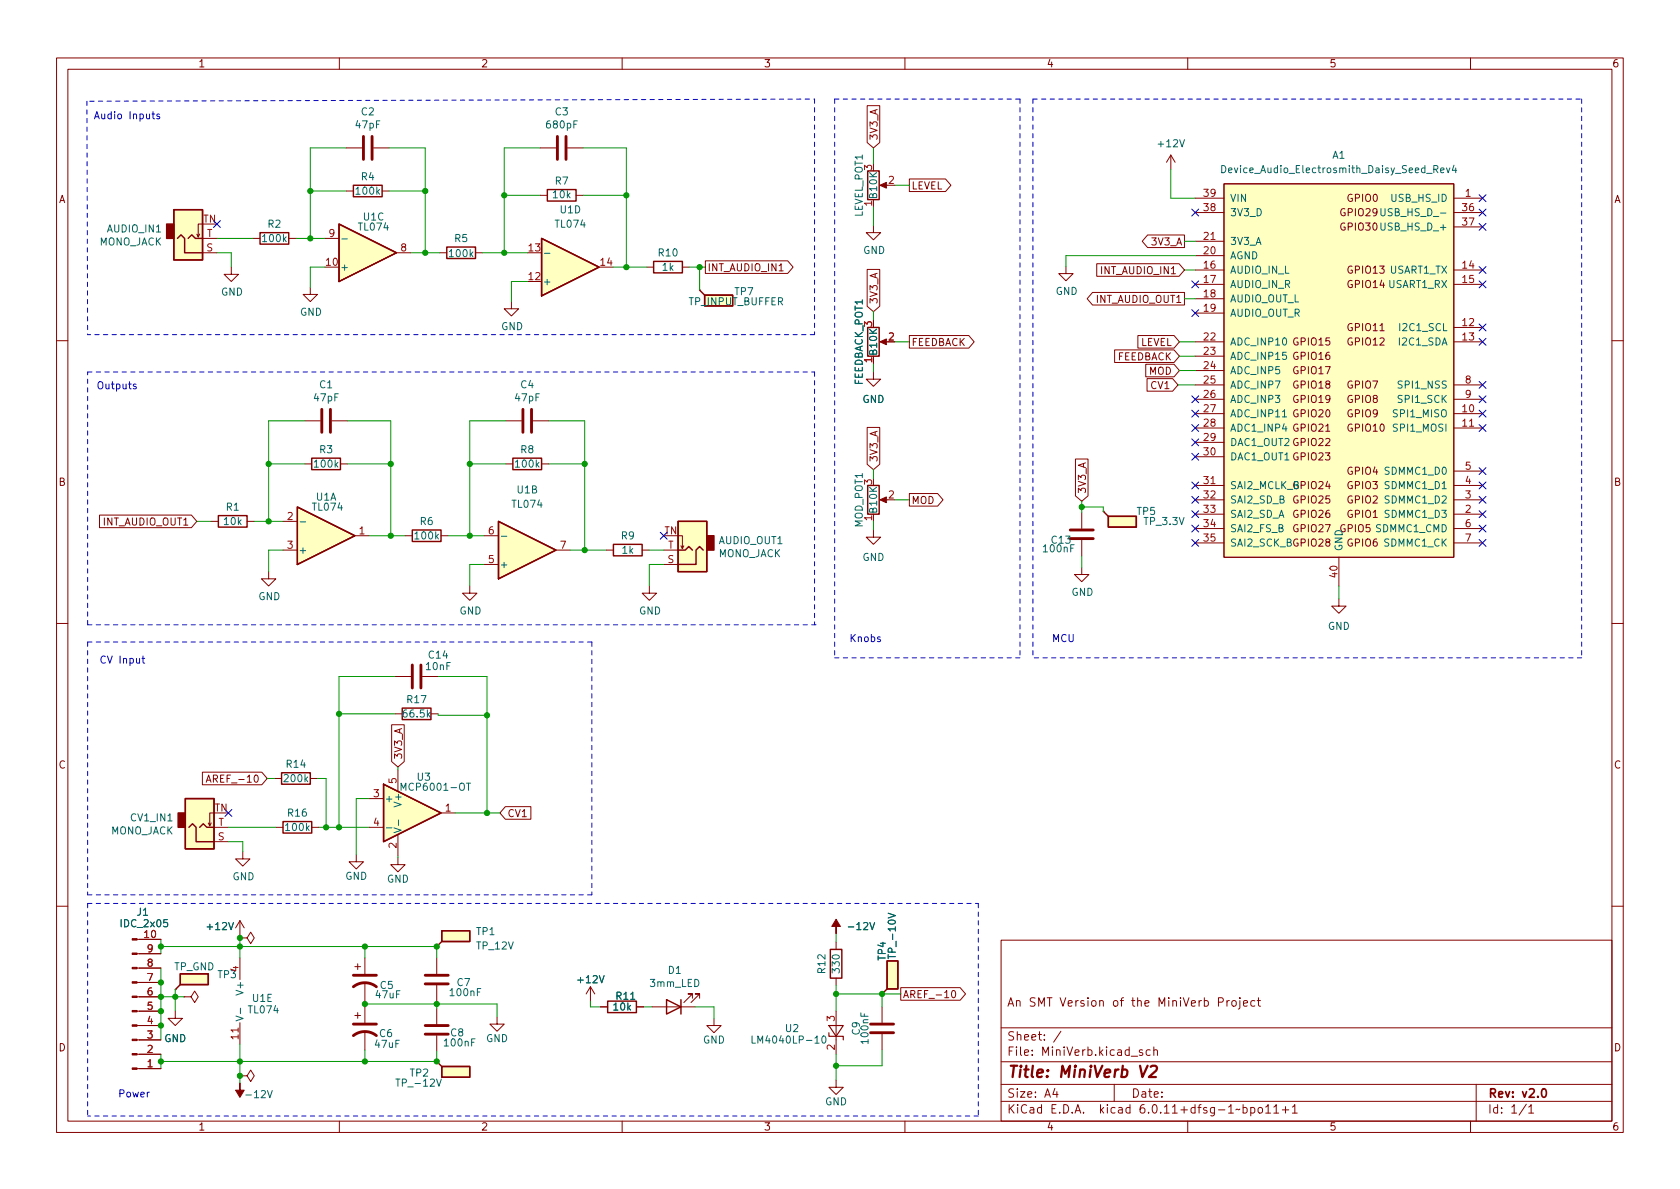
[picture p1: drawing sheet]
<svg xmlns="http://www.w3.org/2000/svg" width="297mm" height="210mm" viewBox="0 0 297 210" stroke-linecap="round" stroke-linejoin="round" font-family="sans-serif">
<g fill="none" stroke="#840000" stroke-width=".18">
<path d="M10 10.2h277v190.1h-277zM12 12.2h273v186.1h-273zM60 10.2v2M110 10.2v2M153.3 18.7h2.2v6.5l-1.1 1-1.1-1zM160 10.2v2M210 10.2v2M260 10.2v2M35.8 39.6h-.7v2.3l-.3-.5M61.2 26.2h2.8M61.2 33.8h1.3M66 26.2h2.8"/>
<path d="M67.6 33.8h1.2M95.5 26.2h2.8M95.5 34.5h1.3M100.3 26.2h2.8M101.9 34.5h1.2M154.4 39.9v1.2h1.3l-1.3 1.3-1.2-1.3h1.2M154.4 35.3v1.3M156 32.8h1M160.8 31.6h6.4l.9 1.2-.9 1.1h-6.4zM207 27.4l-.8 1.3M207 27.4v2.6M207 27.4l.8 1.3"/>
<path d="M211.3 35h5.1M211.3 37.6h5.1M216.4 32.5h40.6v66h-40.6zM257 35h5.1M257 37.6h5.1M35.3 41.4l-.2 .5M35.8 44.7h2.6M35.8 42.2h2.6M40.9 47.2v1.3h1.3l-1.3 1.3-1.3-1.3h1.3M44.7 42.2h1.3M51.1 42.2h1.2M54.9 50.8v1.3h1.2l-1.2 1.2-1.3-1.2h1.3"/>
<path d="M57.4 42.2h2.5M57.4 47.2h2.5M70.1 44.7h2.5M77.7 44.7h1.3M84.1 44.7h1.2M90.4 53.3v1.3h1.3l-1.3 1.3-1.2-1.3h1.2M93.2 44.7h2.6M93.2 49.8h2.6M105.9 47.2h2.6M114.3 47.2h1.3M120.6 47.2h1.3M123.7 51.3h.1"/>
<path d="M124.7 46.1h14.6l.9 1.1-.9 1.1h-14.6zM137.7 47.9h.8M153.3 47.6h2.2v6.6l-1.1 .9-1.1-.9zM160.8 59.3h10.5l.9 1.1-.9 1.2h-10.5zM188.5 47.1v1.3h1.2l-1.2 1.3-1.3-1.3h1.3M193.2 51.7h16.2v2.2h-16.2l-1-1.1zM193.9 46.6h14.6l.9 1.1-.9 1.2h-14.6zM201.2 59.3h6.4l.9 1.1-.9 1.2h-6.4zM202.9 41.6h6.5v2.2h-6.5l-.9-1.1zM207.1 48.4h.7M211.3 47.7h5.1M211.3 50.3h5.1"/>
<path d="M211.3 52.8h5.1M211.3 55.4h5.1M211.3 45.2h5.1M211.3 42.7h5.1M244 58.5h.7M257 57.9h5.1M257 47.7h5.1M257 50.3h5.1M257 40.1h5.1M10 60.2h2M53.8 74.4h2.8M58.7 74.4h2.8"/>
<path d="M89.4 74.4h2.8M94.2 74.4h2.8M153.3 75.6h2.2v6.5l-1.1 1-1.1-1zM154.4 65.8v1.3h1.3l-1.3 1.2-1.2-1.2h1.2M154.4 63v1.3M156 60.4h1M197.1 61.9h10.5l.9 1.1-.9 1.1h-10.5zM202.6 64.4h5l.9 1.1-.9 1.1h-5zM202.8 67h4.5l1 1.1-1 1.1h-4.5zM211.3 60.4h5.1M211.3 73.1h5.1M211.3 75.7h5.1"/>
<path d="M211.3 63h5.1M211.3 65.5h5.1M211.3 68.1h5.1M211.3 70.6h5.1M211.3 78.2h5.1M234.4 76.3h.7M257 60.4h5.1M257 73.1h5.1M257 75.7h5.1M257 68.1h5.1M257 70.6h5.1M285 60.2h2"/>
<path d="M17.6 91.1h16.2l1 1.1-1 1.1h-16.2zM37.3 92.2h1.3M43.7 92.2h1.3M50 92.2h2.6M50 97.3h2.6M53.8 82h1.3M60.2 82h1.3M62.7 94.7h2.6M71.6 94.7h1.3M78 94.7h1.2M85.6 94.7h2.5M85.6 99.8h2.5"/>
<path d="M89.4 82h1.3M95.8 82h1.2M98.3 97.3h2.5M107.2 97.3h1.3M113.5 97.3h1.3M117.3 97.3h2.6M117.3 99.8h2.6M119.9 94.7h.7v2.3l.3-.5M120.4 96.5l.2 .5M154.4 93.7v1.3h1.3l-1.3 1.3-1.2-1.3h1.2M154.4 90.9v1.3M156 88.4h1"/>
<path d="M160.8 87.3h5l.9 1.1-.9 1.1h-5zM190.2 81.2h2.2v6.5l-1.1 .9-1.1-.9zM191.3 90.7v2.8M191.3 95.5v2.8M195.1 90.4h.1M211.3 88.4h5.1M211.3 90.9h5.1M211.3 80.8h5.1M211.3 85.8h5.1M211.3 93.5h5.1M211.3 96h5.1M236.7 98.5v5.1"/>
<path d="M257 88.4h5.1M257 90.9h5.1M257 85.8h5.1M257 93.5h5.1M257 96h5.1M257 83.3h5.1M10 110.2h2M47.5 101.1v1.3h1.3l-1.3 1.2-1.3-1.2h1.3M69.8 119.6h2.8M74.7 119.6h2.8M83.1 103.6v1.3h1.2l-1.2 1.3-1.3-1.3h1.3M114.8 103.6v1.3h1.3l-1.3 1.3-1.3-1.3h1.3"/>
<path d="M191.3 100.3v1.3h1.2l-1.2 1.3-1.3-1.3h1.3M236.7 105.9v1.3h1.3l-1.3 1.3-1.2-1.3h1.2M285 110.2h2M35.8 136.6h10.5l.9 1.1-.9 1.1h-10.5zM45.1 137.2l.1-.1a.68 .68 0 0 1 .5 .6 .68 .68 0 0 1-.5 .6l-.1-.1-.2-.4zM48.5 137.7h1.3M54.9 137.7h1.2M69.2 128.2h2.3v6.5l-1.1 .9-1.2-.9zM69.8 126.2h1.3M70.4 136.1v3.8M76.2 126.2h1.3M37.3 145.5l-.2 .5"/>
<path d="M37.8 143.8h-.7v2.2l-.3-.5M37.8 146.3h2.6M37.8 148.8h2.6M42.9 150.6v1.3h1.3l-1.3 1.3-1.2-1.3h1.2M48.8 146.3h1.2M55.1 146.3h1.3M63 151.1v1.3h1.3l-1.3 1.3-1.3-1.3h1.3M65.3 141.2h2.5M65.3 146.3h2.5M70.4 151.6v1.3h1.2l-1.2 1.3-1.3-1.3h1.3M70.4 147.6v3.8M78 143.8h2.5"/>
<path d="M89.3 142.6h4.6v2.3h-4.6l-.9-1.1zM10 160.2h2M24.2 166.1h4.2M24.2 168.7h4.2M24.2 171.2h4.2M24.2 173.7h4.2M24.2 176.3h4.2M24.2 178.8h4.2M31 175h.1M31 178.8v1.3h1.3l-1.3 1.3-1.3-1.3h1.3M32.5 176.3h1.3l.6-1 .7 1-.7 1-.6-1M32.5 176.3h.1"/>
<path d="M42.4 165.9h1.3l.6-1.1 .7 1.1-.7 1-.6-1M42.4 165.9h.1M42.4 162.8l-.7 1.3M42.4 162.8v2.5M42.4 169.4v3.8M42.4 162.8l.8 1.3M62.7 179.6h1.1M62.7 170.9h1.1M63.2 170.4v1M63.2 179.1v1M64.5 169.4v2.8M64.5 173.7v3.3"/>
<path d="M64.5 178v2.8M77.2 167.4h.1M77.2 169.4v2.8M77.2 174.2v2.8M77.2 178.3v2.8M87.9 179.8v1.3h1.3l-1.3 1.3-1.3-1.3h1.3M104.4 174.5l-.8 1.3M104.4 174.5v2.5M104.4 174.5l.8 1.3M106.2 178h1.2M112.5 178h1.3M115.3 178h7.6"/>
<path d="M122.4 176.5v-.7h-.7h.7l-1.5 1.5M123.7 176.5v-.7h-.8h.8l-1.5 1.5M147.8 178.8v7.6M147.8 166.6v1.3M147.8 173v1.2M156 175.8h.1M156 178v2.8M159.3 174.7h10.5l.9 1.1-.9 1.1h-10.5zM168.4 175.3l.1-.1a.68 .68 0 0 1 .5 .6 .68 .68 0 0 1-.5 .6l-.1-.1-.2-.4zM177 166.3h108v32h-108zM285 160.2h2M24.2 181.4h4.2"/>
<path d="M24.2 183.9h4.2M24.2 186.4h4.2M24.2 189h4.2M42.4 190.2h1.3l.6-1 .7 1-.7 1.1-.6-1.1M42.4 190.2h.1M42.4 180.8v3.9M60 198.3v2M64.5 182.4v3.3M77.2 187.7h.1M77.2 183.1v2.8M110 198.3v2M126.2 180.1v1.3h1.3l-1.3 1.2-1.2-1.2h1.2"/>
<path d="M147.8 191v1.3h1.3l-1.3 1.2-1.2-1.2h1.2M156 182.9v2.8M160 198.3v2M177 194.8h108M177 191.8h108M177 187.8h108M177 181.8h108M182.5 186.5v.1M182.5 185.7v.1M184.6 183.8v.1M184.6 183v.1M187.6 182.4l-1.3 1.9"/>
<path d="M197 191.8v3M203.4 185.7l-.5-.1-.3 .3v.4l.2 .3h.6M204 185.8l.2-.2 .4 .1v.9M204 185.1v1.5M210 198.3v2M223.8 196.8h.8M225.2 195.8l.4-.5v1.5M225.2 196.8h.9M226.7 196.3h1.2M227.3 195.7v1.1M228.5 195.8l.4-.5v1.5M228.5 196.8h.9"/>
<path d="M260 198.3v2M261 191.8v6.5M270.3 195.8l.4-.5v1.5M270.3 196.8h.9"/>
</g>
<g fill="none" stroke="#840000" stroke-width=".51">
<path d="M64.3 24.1v4.1M65.8 24.1v4.1M98.6 24.1v4.1M100.1 24.1v4.1M56.9 72.4v4M58.4 72.4v4M92.5 72.4v4M94 72.4v4M189.2 95.2h4.1M189.2 93.7h4.1M72.9 117.6v4.1M74.4 117.6v4.1"/>
<path d="M62.5 174.5a3.3 3.3 0 0 1 4 0M62.5 172.5h4M75.2 172.5h4M75.2 174h4M62.5 183.1a3.3 3.3 0 0 1 4 0M62.5 181.1h4M75.2 182.9h4M75.2 181.4h4M153.9 182.6h4.1M153.9 181.1h4.1"/>
</g>
<g fill="none" stroke="#840000" stroke-width=".25">
<path d="M30.7 37.1h5.1v8.9h-5.1zM59.9 39.6l10.2 5.1-10.2 5.1zM62.5 32.8h5.1v2h-5.1zM96.8 33.5h5.1v2.1h-5.1zM153.4 30.2h2v5.1h-2zM31.4 42.2l.6-.7 .6 .7v2.5h3.2M33.3 42.2l.6-.7 .6 .7h1.3M46 41.1h5.1v2.1h-5.1zM79 43.7h5.1v2h-5.1zM95.8 42.2l10.1 5-10.1 5.1zM115.6 46.2h5v2.1h-5zM123.7 51.3l.9 .9"/>
<path d="M124.6 52.2h4.9v1.9h-4.9zM153.4 57.9h2v5.1h-2zM38.6 91.2h5.1v2h-5.1zM52.6 89.7l10.1 5-10.1 5.1zM55.1 81h5.1v2.1h-5.1zM72.9 93.7h5.1v2.1h-5.1zM88.1 92.2l10.2 5.1-10.2 5.1zM90.7 81h5.1v2.1h-5.1zM108.5 96.3h5v2h-5zM119.9 92.2h5.1v8.9h-5.1zM119.9 97.3h1.3l.6-.7 .6 .7M124.3 97.3l-.6-.7-.6 .7v2.5h-3.2"/>
<path d="M153.4 85.8h2v5.1h-2zM195.1 90.4l.9 .9M196 91.3h4.9v1.9h-4.9zM49.8 136.6h5.1v2.1h-5.1zM67.8 138.7l10.2 5.1-10.2 5zM71.1 125.2h5.1v2h-5.1zM32.8 141.2h5v8.9h-5zM33.4 146.3l.6-.6 .7 .6v2.5h3.1M35.3 146.3l.6-.6 .7 .6h1.2M50 145.3h5.1v2h-5.1zM31.9 172.2h4.9v1.9h-4.9zM31.9 174.1l-.9 .9"/>
<path d="M78.1 164.6h5v1.9h-5zM78.1 166.5l-.9 .9M107.4 177h5.1v2.1h-5.1zM117.9 176.8l2.5 1.2-2.5 1.3zM120.4 176.8v2.5M146.8 167.9h2v5.1h-2zM156.8 169.9h1.9v5h-1.9zM156.8 174.9l-.8 .9M77.2 187.7l.9 .9M78.1 188.6h5v1.9h-5z"/>
</g>
<g fill="#ffffc2" stroke="#ffffc2" stroke-width=".18">
<path d="M52.6 89.7l10.1 5-10.1 5.1z"/>
<path d="M30.7 37.1h5.1v8.9h-5.1z"/>
<path d="M119.9 92.2h5.1v8.9h-5.1z"/>
<path d="M88.1 92.2l10.2 5.1-10.2 5.1z"/>
<path d="M67.8 138.7l10.2 5.1-10.2 5z"/>
<path d="M196 91.3h4.9v1.9h-4.9z"/>
<path d="M78.1 188.6h5v1.9h-5z"/>
<path d="M78.1 164.6h5v1.9h-5z"/>
<path d="M124.6 52.2h4.9v1.9h-4.9z"/>
<path d="M156.8 169.9h1.9v5h-1.9z"/>
<path d="M32.8 141.2h5v8.9h-5z"/>
<path d="M31.9 172.2h4.9v1.9h-4.9z"/>
<path d="M59.9 39.6l10.2 5.1-10.2 5.1z"/>
<path d="M95.8 42.2l10.1 5-10.1 5.1z"/>
<path d="M216.4 32.5h40.6v66h-40.6z"/>
</g>
<g fill="none" stroke="#006464" stroke-width=".18">
<path d="M66.7 33.9l.4 .5M67.1 33.5l-.5 .5M102.1 21.4h-.6v1.2M208.6 24.7l.4 1.3 .4-1.3M253.5 29.9h.6l.1-.2v-.3l-.7-.1v1.2M253.8 29.9l.4 .6M254.7 37.7h1M254.7 30.1l.6-.1v-.2l-.4-.1-.2 .2 .1 .6h.5M255.7 29.7l.3 .8 .4-.8M257.1 29.2l-.3 .9h.8M257.4 29.7v.8M50.2 42.2l.4 .5"/>
<path d="M50.6 41.9l-.5 .5M60.4 42.2h1M83.3 44.9l.3 .5M83.6 44.6l-.5 .4M96.3 44.8h.9M226.8 73.7h.7M53.1 92.3h1M59.4 82.1l.3 .5M59.7 81.8l-.4 .4M77.2 94.8l.3 .5M77.5 94.5l-.5 .4M88.6 94.8h1"/>
<path d="M94.9 82.1l.4 .5M95.3 81.8l-.5 .4M189.9 96.3h-.6v1.3M54 137.8l.4 .4M54.4 137.4l-.5 .5M75.7 126.3l.3 .5M76 126l-.4 .4M81.3 138.7l.3-.2a.43 .43 0 0 1 .5 .4v.4a.42 .42 0 0 1-.4 .5 .42 .42 0 0 1-.4-.5zM82.5 138.5h.7M82.8 138.5v1.3M29.7 145.2h.7M54.3 146.4l.4 .5"/>
<path d="M54.7 146l-.5 .5M68.3 146.4h1M69.7 146.4l1.2 .4-1.2 .4M70.4 145v1M29.6 162.6h-.6l-.1 .6 .2-.1 .4 .1 .2 .1-.1 .5-.2 .1-.5-.1M40.4 163.1l.5 1.3 .4-1.3M41.7 179.7l1.3 .4-1.3 .4M42.5 178.3v.9M85 174.8h-.6v1.3M106 172.5l.4 1.3 .4-1.3M111.5 176.7h.7M152.2 179.1v.6h1.3"/>
<path d="M153.8 163.1l.4 1.3 .4-1.3M157 161.5l1.3 .4-1.3 .4M47.3 192.8l.4 1.3 .4-1.3M77.2 190.8l.4 1.3 .4-1.3M84 183.7h-.6v1.3M144.1 183.6l.4-.4v1.3M144.1 184.5h.7M145.4 183.3l.2-.1a.68 .68 0 0 1 .4 .6 .68 .68 0 0 1-.4 .7l-.2-.2-.1-.3z"/>
</g>
<g fill="#840000" stroke="#840000" stroke-width=".25">
<path d="M29.5 39.6h1.2v2.6h-1.2z"/>
<path d="M125 94.7h1.2v2.6h-1.2z"/>
<path d="M31.5 143.8h1.3v2.5h-1.3z"/>
</g>
<g fill="#840000" stroke="#840000" stroke-width=".18">
<path d="M42.4 191.5v1.3h.8l-.8 1.3-.7-1.3h.7z"/>
<path d="M155.6 88.4l1.1-.5v1z"/>
<path d="M155.6 32.8l1.1-.5v1z"/>
<path d="M155.6 60.4l1.1-.5v1.1z"/>
<path d="M23.4 166h.8v.2h-.8z"/>
<path d="M23.4 168.5h.8v.3h-.8z"/>
<path d="M23.4 171.1h.8v.2h-.8z"/>
<path d="M23.4 173.6h.8v.3h-.8z"/>
<path d="M23.4 176.1h.8v.3h-.8z"/>
<path d="M23.4 178.7h.8v.2h-.8z"/>
<path d="M23.4 181.2h.8v.3h-.8z"/>
<path d="M23.4 183.8h.8v.2h-.8z"/>
<path d="M23.4 186.3h.8v.3h-.8z"/>
<path d="M23.4 188.8h.8v.3h-.8z"/>
<path d="M147.8 162.6l.8 1.2h-.8v1.3v-1.3h-.7z"/>
</g>
<path d="M214.1 42.4h.7M259.8 75.4h.8M214.1 85.5h.7M42.1 181.8v.7" fill="none" stroke="#a90000" stroke-width=".18"/>
<path d="M146.6 181.4h2.5l-1.3 1.9zM146.6 182.6v.7h2.5v.6" fill="none" stroke="#840000" stroke-width=".2"/>
<path d="M28.2 20.2h-.3l-.2 .1 .1 .2 .4 .1v.3h-.5M24 68l-.3-.1-.1 .2v.2l.4 .1v.3h-.4M25.1 116.4h.5M25.3 116v1.1l.3 .2M155.6 112.7l-.3-.1-.2 .2 .1 .2 .4 .1v.3h-.5" fill="none" stroke="#0000c2" stroke-width=".18"/>
<g fill="none" stroke="#0000c2" stroke-width=".18" stroke-dasharray=".8 .8">
<path d="M15.4 17.9l.1 41.3M15.9 17.9l128.1-.4M144 17.5v41.7M147.6 17.5h32.7M147.6 17.5v98.8M180.3 17.5v98.8M182.6 17.5v98.8M182.6 17.5h97.1M279.7 17.5v98.8M144 59.2h-128.5M15.5 65.8h128.5M144 65.8v44.7"/>
<path d="M15.5 110.5v-44.7M15.5 113.5h89.1M15.5 113.5v44.7M104.6 113.5v44.7M144.3 110.5h-128.8M180.3 116.3h-32.7M279.7 116.3h-97.1M15.5 159.8h157.5M15.5 159.8v37.6M104.6 158.2h-89.1M173 159.8v37.6M173 197.4h-157.5"/>
</g>
<g fill="none" stroke="#009600" stroke-width=".18">
<path d="M54.9 33.8h6.3M61.2 26.2h-6.3v16M68.8 26.2h6.4v18.5M68.8 33.8h6.4M89.2 34.5h6.3M95.5 26.2h-6.3v18.5M103.1 34.5h7.6M103.1 26.2h7.6v21M154.4 26.2v2.8M154.4 36.6v3.3M158.2 32.8h2.6M207 30v5h4.3"/>
<path d="M38.4 42.2h6.3M38.4 44.7h2.5v2.5M52.3 42.2h5.1M57.4 47.2h-2.5v3.6M72.6 44.7h5.1M85.3 44.7h7.9M93.2 49.8h-2.8v3.5M108.5 47.2h5.8M121.9 47.2h2.8M123.7 47.2v4.1M154.4 55.1v1.5M209.4 42.7h1.9"/>
<path d="M209.4 47.7h1.9M209.4 52.8h1.9M211.3 45.2h-22.8v1.9M53.8 74.4h-6.3v17.8M61.5 74.4h7.6v20.3M89.4 74.4h-6.3v20.3M97 74.4h6.4v22.9M154.4 64.3v1.5M158.2 60.4h2.6M208.3 68.1h3M208.5 63h2.8M208.5 60.4h2.8"/>
<path d="M208.5 65.5h2.8M34.8 92.2h2.5M45 92.2h5M47.5 82h6.3M50 97.3h-2.5v3.8M61.5 82h7.6M65.3 94.7h6.3M79.2 94.7h6.4M83.1 82h6.3M85.6 99.8h-2.5v3.8M97 82h6.4M100.8 97.3h6.4"/>
<path d="M114.8 97.3h2.5M117.3 99.8h-2.5v3.8M154.4 83.1v1.5M154.4 92.2v1.5M158.2 88.4h2.6M191.3 88.6v2.1M191.3 98.3v2M191.3 89.7h3.8v.7M69.8 119.6h-9.9v26.7M77.5 119.6h8.6v24.2M236.7 103.6v2.3M47.2 137.7h1.3"/>
<path d="M56.1 137.7h1.6v8.6M59.9 126.2h9.9M70.4 135.6v.5M77.5 126.2v.3h8.6M40.4 148.8h2.5v1.8M40.4 146.3h8.4M56.4 146.3h8.9M65.3 141.2h-2.3v9.9M70.4 151.4v.2M80.5 143.8h7.9M28.4 166.1v2.6M28.4 171.2v12.7"/>
<path d="M28.4 176.3h4.1M28.4 167.4h48.8v2M31 175v3.8M42.4 165.3v4.1M64.5 167.4v2M64.5 177v1M64.5 177.5h23.4v2.3M77.2 177v1.3M104.4 177v1h1.8M113.8 178h1.5M122.9 178h3.3v2.1M147.8 165.1v1.5"/>
<path d="M147.8 174.2v4.6M147.8 175.8h11.5M156 175.8v2.2M28.4 186.4v2.6M42.4 184.7v6.8M64.5 185.7v2M77.2 185.9v1.8h-48.8M147.8 186.4v4.6M156 185.7v2.8h-8.2"/>
</g>
<g fill="none" stroke="#000084" stroke-width=".18">
<path d="M37.7 39l1.3 1.2M39 39l-1.3 1.2M210.7 37l1.2 1.2M211.9 37l-1.2 1.2M261.5 39.5l1.2 1.2M261.5 37l1.2 1.2M261.5 34.4l1.2 1.3M262.7 39.5l-1.2 1.2M262.7 37l-1.2 1.2M262.7 34.4l-1.2 1.3M210.7 49.7l1.2 1.2M210.7 54.8l1.2 1.2"/>
<path d="M211.9 49.7l-1.2 1.2M211.9 54.8l-1.2 1.2M261.5 49.7l1.2 1.2M261.5 47.1l1.2 1.3M261.5 57.3l1.2 1.2M261.5 59.8l1.2 1.3M262.7 49.7l-1.2 1.2M262.7 47.1l-1.2 1.3M262.7 57.3l-1.2 1.2M262.7 59.8l-1.2 1.3M210.7 70l1.2 1.2M210.7 72.5l1.2 1.3"/>
<path d="M210.7 77.6l1.2 1.2M210.7 75.1l1.2 1.2M211.9 70l-1.2 1.2M211.9 72.5l-1.2 1.3M211.9 77.6l-1.2 1.2M211.9 75.1l-1.2 1.2M261.5 75.1l1.2 1.2M261.5 72.5l1.2 1.3M261.5 70l1.2 1.2M261.5 67.5l1.2 1.2M262.7 75.1l-1.2 1.2M262.7 72.5l-1.2 1.3"/>
<path d="M262.7 70l-1.2 1.2M262.7 67.5l-1.2 1.2M116.7 94.1l1.3 1.2M118 94.1l-1.3 1.2M210.7 80.2l1.2 1.2M210.7 92.9l1.2 1.2M210.7 95.4l1.2 1.2M210.7 85.2l1.2 1.3M210.7 90.3l1.2 1.2M210.7 87.8l1.2 1.2M211.9 90.3l-1.2 1.2M211.9 87.8l-1.2 1.2"/>
<path d="M211.9 80.2l-1.2 1.2M211.9 92.9l-1.2 1.2M211.9 95.4l-1.2 1.2M211.9 85.2l-1.2 1.3M261.5 87.8l1.2 1.2M261.5 85.2l1.2 1.3M261.5 90.3l1.2 1.2M261.5 82.7l1.2 1.2M261.5 95.4l1.2 1.2M261.5 92.9l1.2 1.2M262.7 87.8l-1.2 1.2M262.7 85.2l-1.2 1.3"/>
<path d="M262.7 90.3l-1.2 1.2M262.7 82.7l-1.2 1.2M262.7 95.4l-1.2 1.2M262.7 92.9l-1.2 1.2M39.8 143.1l1.2 1.3M41 143.1l-1.2 1.3"/>
</g>
<g fill="#009600" stroke="#009600" stroke-width=".18">
<circle cx="103.4" cy="97.3" r=".46"/>
<circle cx="103.4" cy="82" r=".46"/>
<circle cx="110.7" cy="34.5" r=".46"/>
<circle cx="123.7" cy="47.2" r=".46"/>
<circle cx="89.2" cy="44.7" r=".46"/>
<circle cx="69.1" cy="82" r=".46"/>
<circle cx="69.1" cy="94.7" r=".46"/>
<circle cx="110.7" cy="47.2" r=".46"/>
<circle cx="83.1" cy="82" r=".46"/>
<circle cx="83.1" cy="94.7" r=".46"/>
<circle cx="191.3" cy="89.7" r=".46"/>
<circle cx="77.2" cy="187.7" r=".46"/>
<circle cx="64.5" cy="177.5" r=".46"/>
<circle cx="64.5" cy="187.7" r=".46"/>
<circle cx="77.2" cy="167.4" r=".46"/>
<circle cx="64.5" cy="167.4" r=".46"/>
<circle cx="77.2" cy="177.5" r=".46"/>
<circle cx="54.9" cy="33.8" r=".46"/>
<circle cx="54.9" cy="42.2" r=".46"/>
<circle cx="47.5" cy="82" r=".46"/>
<circle cx="47.5" cy="92.2" r=".46"/>
<circle cx="57.7" cy="146.3" r=".46"/>
<circle cx="59.9" cy="146.3" r=".46"/>
<circle cx="59.9" cy="126.2" r=".46"/>
<circle cx="86.1" cy="143.8" r=".46"/>
<circle cx="86.1" cy="126.5" r=".46"/>
<circle cx="42.4" cy="167.4" r=".46"/>
<circle cx="28.4" cy="181.4" r=".46"/>
<circle cx="28.4" cy="178.8" r=".46"/>
<circle cx="28.4" cy="187.7" r=".46"/>
<circle cx="42.4" cy="187.7" r=".46"/>
<circle cx="42.4" cy="190.2" r=".46"/>
<circle cx="28.4" cy="173.7" r=".46"/>
<circle cx="31" cy="176.3" r=".46"/>
<circle cx="28.4" cy="176.3" r=".46"/>
<circle cx="75.2" cy="44.7" r=".46"/>
<circle cx="75.2" cy="33.8" r=".46"/>
<circle cx="89.2" cy="34.5" r=".46"/>
<circle cx="156" cy="175.8" r=".46"/>
<circle cx="147.8" cy="175.8" r=".46"/>
<circle cx="147.8" cy="188.5" r=".46"/>
<circle cx="28.4" cy="167.4" r=".46"/>
<circle cx="42.4" cy="165.9" r=".46"/>
</g>
<g font-size="2.8" fill="#840000">
<text x="178" y="191.2">Title:</text>
<text x="187.3" y="191.2">MiniVerb</text>
<text x="201.7" y="191.2">V2</text>
</g>
<g font-size="2.1" fill="#840000">
<text x="178" y="178.5">An SMT Version</text>
<text x="197" y="178.5">of</text>
<text x="200.5" y="178.5">the</text>
<text x="205.3" y="178.5">MiniVerb</text>
<text x="215.9" y="178.5">Project</text>
<text x="178" y="184.5">Sheet:</text>
<text x="178" y="187.2">File:</text>
<text x="184.4" y="187.2">MiniVerb.kicad_sch</text>
<text x="178" y="197.4">KiCad</text>
<text x="178" y="194.6">Size:</text>
<text x="184.7" y="194.6">A4</text>
<text x="185.7" y="197.4">E.D.A.</text>
<text x="194.6" y="197.4">kicad</text>
<text x="200" y="194.6">Date:</text>
<text x="201.8" y="197.4">6.0.11+dfsg-1~bpo11+1</text>
<text x="263" y="194.6">Rev:</text>
<text x="263" y="197.4">Id:</text>
<text x="267.1" y="197.4">1/1</text>
<text x="269.1" y="194.6">v2.0</text>
</g>
<g font-size="1.8" fill="#840000">
<text x="35" y="12.3">1</text>
<text x="85" y="12.3">2</text>
<text x="135" y="12.3">3</text>
<text x="185" y="12.3">4</text>
<text x="235" y="12.3">5</text>
<text x="285" y="12.3">6</text>
<text x="155.5" y="24.9" transform="rotate(-90 155.5 24.9)">3V3_A</text>
<text x="161.1" y="33.9">LEVEL</text>
<text x="10.4" y="36.3">A</text>
<text x="238" y="36.1">GPIO0</text>
<text x="285.4" y="36.3">A</text>
<text x="203.4" y="43.8">3V3_A</text>
<text x="125" y="48.4">INT_AUDIO_IN1</text>
<text x="155.5" y="53.8" transform="rotate(-90 155.5 53.8)">3V3_A</text>
<text x="193.7" y="53.9">INT_AUDIO_OUT1</text>
<text x="194.4" y="48.9">INT_AUDIO_IN1</text>
<text x="238" y="48.8">GPIO13</text>
<text x="238" y="58.9">GPIO11</text>
<text x="161.1" y="61.6">FEEDBACK</text>
<text x="197.6" y="64.1">FEEDBACK</text>
<text x="201.7" y="61.6">LEVEL</text>
<text x="228.4" y="61.5">GPIO15</text>
<text x="228.4" y="64">GPIO16</text>
<text x="238" y="61.5">GPIO12</text>
<text x="203.1" y="66.6">MOD</text>
<text x="203.3" y="69.2">CV1</text>
<text x="228.4" y="66.5">GPIO17</text>
<text x="228.4" y="69.1">GPIO18</text>
<text x="228.4" y="71.6">GPIO19</text>
<text x="238" y="69.1">GPIO7</text>
<text x="238" y="71.6">GPIO8</text>
<text x="228.4" y="74.2">GPIO20</text>
<text x="228.4" y="76.7">GPIO21</text>
<text x="238" y="76.7">GPIO10</text>
<text x="238" y="74.2">GPIO9</text>
<text x="155.5" y="81.8" transform="rotate(-90 155.5 81.8)">3V3_A</text>
<text x="10.3" y="86.3">B</text>
<text x="161.1" y="89.5">MOD</text>
<text x="192.4" y="87.4" transform="rotate(-90 192.4 87.4)">3V3_A</text>
<text x="228.4" y="89.4">GPIO25</text>
<text x="285.3" y="86.3">B</text>
<text x="18.1" y="93.3">INT_AUDIO_OUT1</text>
<text x="228.4" y="91.9">GPIO26</text>
<text x="228.4" y="94.5">GPIO27</text>
<text x="10.3" y="136.3">C</text>
<text x="71.5" y="134.4" transform="rotate(-90 71.5 134.4)">3V3_A</text>
<text x="285.3" y="136.3">C</text>
<text x="36.3" y="138.8">AREF_-10</text>
<text x="89.7" y="144.9">CV1</text>
<text x="159.6" y="176.9">AREF_-10</text>
<text x="10.3" y="186.3">D</text>
<text x="285.3" y="186.3">D</text>
<text x="35" y="200.3">1</text>
<text x="85" y="200.3">2</text>
<text x="135" y="200.3">3</text>
<text x="185" y="200.3">4</text>
<text x="235" y="200.3">5</text>
<text x="285" y="200.3">6</text>
</g>
<g font-size="1.8" fill="#0000c2">
<text x="16.5" y="21.1">Audio</text>
<text x="22.8" y="21.1">Inputs</text>
<text x="17" y="68.8">Outputs</text>
<text x="150.1" y="113.5">Knobs</text>
<text x="185.9" y="113.5">MCU</text>
<text x="17.5" y="117.3">CV Input</text>
<text x="20.8" y="194">Power</text>
</g>
<g font-size="1.8" fill="#006464">
<text x="62.6" y="23.1">47pF</text>
<text x="63.7" y="20.8">C2</text>
<text x="96.3" y="23.1">680pF</text>
<text x="98" y="20.8">C3</text>
<text x="204.4" y="26.4">+12V</text>
<text x="235.5" y="28.4">A1</text>
<text x="62.6" y="34.8">100k</text>
<text x="63.7" y="32.3">R4</text>
<text x="97.5" y="35.4">10k</text>
<text x="98" y="33">R7</text>
<text x="155.5" y="35.3" transform="rotate(-90 155.5 35.3)">B10K</text>
<text x="215.6" y="31">Device_Audio_Electrosmith_Daisy_Seed_Rev4</text>
<text x="18.8" y="41.5">AUDIO_IN1</text>
<text x="47.2" y="40.6">R2</text>
<text x="63.2" y="41.1">TL074</text>
<text x="64.1" y="39.4">U1C</text>
<text x="97.9" y="40.6">TL074</text>
<text x="98.9" y="38.1">U1D</text>
<text x="152.9" y="38.4" transform="rotate(-90 152.9 38.4)">LEVEL_POT1</text>
<text x="217.4" y="38.6">3V3_D</text>
<text x="217.4" y="36.1">VIN</text>
<text x="236.7" y="38.6">GPIO29 USB_HS_D_-</text>
<text x="236.7" y="41.1">GPIO30 USB_HS_D_+</text>
<text x="245.7" y="36.1">USB_HS_ID</text>
<text x="17.5" y="43.8">MONO_JACK</text>
<text x="46.1" y="43.2">100k</text>
<text x="79.1" y="45.8">100k</text>
<text x="80.2" y="43.2">R5</text>
<text x="116.2" y="45.7">R10</text>
<text x="152.5" y="45.3">GND</text>
<text x="217.4" y="46.2">AGND</text>
<text x="217.4" y="43.7">3V3_A</text>
<text x="39" y="52.7">GND</text>
<text x="60.1" y="48.3">+</text>
<text x="95.9" y="50.8">+</text>
<text x="116.9" y="48.3">1k</text>
<text x="129.7" y="52.6">TP7</text>
<text x="186.6" y="52.5">GND</text>
<text x="217.4" y="48.8">AUDIO_IN_L</text>
<text x="217.4" y="51.3">AUDIO_IN_R</text>
<text x="217.4" y="53.8">AUDIO_OUT_L</text>
<text x="238" y="51.3">GPIO14 USART1_RX</text>
<text x="245.7" y="48.8">USART1_TX</text>
<text x="53" y="56.2">GND</text>
<text x="88.5" y="58.8">GND</text>
<text x="121.7" y="54.4">TP_INPUT_BUFFER</text>
<text x="217.4" y="56.4">AUDIO_OUT_R</text>
<text x="247.1" y="58.9">I2C1_SCL</text>
<text x="155.5" y="63" transform="rotate(-90 155.5 63)">B10K</text>
<text x="217.4" y="61.5">ADC_INP10</text>
<text x="217.4" y="64">ADC_INP15</text>
<text x="247.1" y="61.5">I2C1_SDA</text>
<text x="55.3" y="71.3">47pF</text>
<text x="56.3" y="69">C1</text>
<text x="90.8" y="71.3">47pF</text>
<text x="91.9" y="69">C4</text>
<text x="152.4" y="71.6">GND</text>
<text x="152.9" y="68.2" transform="rotate(-90 152.9 68.2)">FEEDBACK_POT1</text>
<text x="217.4" y="66.5">ADC_INP5</text>
<text x="217.4" y="69.1">ADC_INP7</text>
<text x="217.4" y="71.6">ADC_INP3</text>
<text x="246.9" y="69.1">SPI1_NSS</text>
<text x="246.9" y="71.6">SPI1_SCK</text>
<text x="217.4" y="74.2">ADC_INP11</text>
<text x="217.4" y="76.7">ADC1_INP4</text>
<text x="246" y="74.2">SPI1_MISO</text>
<text x="246" y="76.7">SPI1_MOSI</text>
<text x="55.3" y="83.1">100k</text>
<text x="56.3" y="80.5">R3</text>
<text x="90.8" y="83.1">100k</text>
<text x="91.9" y="80.5">R8</text>
<text x="217.4" y="79.2">DAC1_OUT2 GPIO22</text>
<text x="217.4" y="81.8">DAC1_OUT1 GPIO23</text>
<text x="55.8" y="88.9">U1A</text>
<text x="91.2" y="87.6">U1B</text>
<text x="217.4" y="86.9">SAI2_MCLK_B</text>
<text x="217.4" y="89.4">SAI2_SD_B</text>
<text x="228.4" y="86.9">GPIO24</text>
<text x="238" y="89.4">GPIO2 SDMMC1_D2</text>
<text x="238" y="86.9">GPIO3 SDMMC1_D1</text>
<text x="238" y="84.3">GPIO4 SDMMC1_D0</text>
<text x="39.3" y="93.2">10k</text>
<text x="39.8" y="90.7">R1</text>
<text x="55" y="90.7">TL074</text>
<text x="73" y="95.8">100k</text>
<text x="74.1" y="93.2">R6</text>
<text x="90.3" y="90.2">TL074</text>
<text x="109.7" y="95.8">R9</text>
<text x="152.9" y="93.4" transform="rotate(-90 152.9 93.4)">MOD_POT1</text>
<text x="155.5" y="90.9" transform="rotate(-90 155.5 90.9)">B10K</text>
<text x="200.9" y="91.4">TP5</text>
<text x="202.1" y="93.2">TP_3.3V</text>
<text x="217.4" y="91.9">SAI2_SD_A</text>
<text x="217.4" y="94.5">SAI2_FS_B</text>
<text x="236.7" y="94.5">GPIO5 SDMMC1_CMD</text>
<text x="238" y="91.9">GPIO1 SDMMC1_D3</text>
<text x="52.7" y="98.3">+</text>
<text x="88.3" y="100.8">+</text>
<text x="109.8" y="98.3">1k</text>
<text x="127" y="96.6">AUDIO_OUT1</text>
<text x="127" y="98.9">MONO_JACK</text>
<text x="152.4" y="99.6">GND</text>
<text x="184.2" y="98">100nF</text>
<text x="185.7" y="96.5">C13</text>
<text x="217.4" y="97">SAI2_SCK_B GPIO28</text>
<text x="237.8" y="97.5" transform="rotate(-90 237.8 97.5)">GND</text>
<text x="238" y="97">GPIO6 SDMMC1_CK</text>
<text x="45.6" y="106.5">GND</text>
<text x="189.4" y="105.7">GND</text>
<text x="81.2" y="109">GND</text>
<text x="112.9" y="109">GND</text>
<text x="234.7" y="111.8">GND</text>
<text x="75.1" y="118.9">10nF</text>
<text x="75.5" y="116.8">C14</text>
<text x="71.7" y="124.7">R17</text>
<text x="71" y="127.3">66.5k</text>
<text x="50.4" y="136.1">R14</text>
<text x="49.9" y="138.7">200k</text>
<text x="67.9" y="142.2">+</text>
<text x="70.5" y="140.2">MCP6001-OT</text>
<text x="71.4" y="142.9" transform="rotate(-90 71.4 142.9)">V+</text>
<text x="73.6" y="138.4">U3</text>
<text x="19.6" y="147.9">MONO_JACK</text>
<text x="22.9" y="145.6">CV1_IN1</text>
<text x="50.2" y="147.3">100k</text>
<text x="50.7" y="144.8">R16</text>
<text x="61" y="156">GND</text>
<text x="41" y="156">GND</text>
<text x="68.3" y="156.5">GND</text>
<text x="21" y="164.3">IDC_2x05</text>
<text x="24.1" y="162.3">J1</text>
<text x="36.2" y="164.8">+12V</text>
<text x="84.1" y="165.7">TP1</text>
<text x="149.6" y="164.8">-12V</text>
<text x="30.7" y="172">TP_GND</text>
<text x="38.4" y="173.4">TP3</text>
<text x="84.1" y="168.3">TP_12V</text>
<text x="118" y="172.6">D1</text>
<text x="146.3" y="172.3" transform="rotate(-90 146.3 172.3)">R12</text>
<text x="148.9" y="172.3" transform="rotate(-90 148.9 172.3)">330</text>
<text x="157" y="170" transform="rotate(-90 157 170)">TP4</text>
<text x="158.8" y="169.7" transform="rotate(-90 158.8 169.7)">TP_-10V</text>
<text x="43.4" y="176.2" transform="rotate(-90 43.4 176.2)">V+</text>
<text x="43.7" y="179.6">TL074</text>
<text x="44.5" y="177.5">U1E</text>
<text x="66.2" y="176.9">47uF</text>
<text x="67.1" y="175.3">C5</text>
<text x="79.3" y="176.5">100nF</text>
<text x="80.6" y="174.8">C7</text>
<text x="101.8" y="174.2">+12V</text>
<text x="108.2" y="179.1">10k</text>
<text x="108.7" y="177.2">R11</text>
<text x="114.7" y="174.9">3mm_LED</text>
<text x="29" y="184.7">GND</text>
<text x="66" y="185.7">47uF</text>
<text x="66.9" y="183.8">C6</text>
<text x="78.2" y="185.4">100nF</text>
<text x="79.5" y="183.6">C8</text>
<text x="85.9" y="184.7">GND</text>
<text x="124.2" y="184.9">GND</text>
<text x="132.6" y="184.9">LM4040LP-10</text>
<text x="138.7" y="182.9">U2</text>
<text x="152.4" y="183.2" transform="rotate(-90 152.4 183.2)">C9</text>
<text x="153.9" y="184.9" transform="rotate(-90 153.9 184.9)">100nF</text>
<text x="72.3" y="190.8">TP2</text>
<text x="43.1" y="194.6">-12V</text>
<text x="69.8" y="192.5">TP_-12V</text>
<text x="145.8" y="195.8">GND</text>
</g>
<g font-size="1.8" fill="#a90000">
<text x="154.2" y="30.3" transform="rotate(-90 154.2 30.3)">3</text>
<text x="156.9" y="32.5">2</text>
<text x="212.6" y="34.8">39</text>
<text x="258.9" y="34.8">1</text>
<text x="35.9" y="39.4">TN</text>
<text x="36.5" y="41.9">T</text>
<text x="58" y="41.9">9</text>
<text x="154.2" y="36.6" transform="rotate(-90 154.2 36.6)">1</text>
<text x="212.6" y="37.3">38</text>
<text x="258.3" y="37.3">36</text>
<text x="258.3" y="39.9">37</text>
<text x="36.4" y="44.4">S</text>
<text x="57.4" y="47">10</text>
<text x="70.7" y="44.4">8</text>
<text x="93.2" y="44.4">13</text>
<text x="105.9" y="47">14</text>
<text x="212.6" y="47.5">16</text>
<text x="212.6" y="45">20</text>
<text x="212.6" y="42.4">21</text>
<text x="258.3" y="47.5">14</text>
<text x="93.2" y="49.5">12</text>
<text x="212.6" y="50">17</text>
<text x="212.6" y="52.6">18</text>
<text x="258.3" y="50">15</text>
<text x="154.2" y="58" transform="rotate(-90 154.2 58)">3</text>
<text x="212.6" y="55.1">19</text>
<text x="258.3" y="57.7">12</text>
<text x="154.2" y="64.3" transform="rotate(-90 154.2 64.3)">1</text>
<text x="156.9" y="60.2">2</text>
<text x="212.6" y="60.2">22</text>
<text x="212.6" y="62.7">23</text>
<text x="212.6" y="65.3">24</text>
<text x="258.3" y="60.2">13</text>
<text x="212.6" y="67.8">25</text>
<text x="212.6" y="70.4">26</text>
<text x="258.9" y="67.8">8</text>
<text x="258.9" y="70.4">9</text>
<text x="212.6" y="72.9">27</text>
<text x="212.6" y="75.4">28</text>
<text x="212.6" y="78">29</text>
<text x="258.3" y="72.9">10</text>
<text x="258.3" y="75.4">11</text>
<text x="212.6" y="80.5">30</text>
<text x="258.9" y="83.1">5</text>
<text x="154.2" y="85.9" transform="rotate(-90 154.2 85.9)">3</text>
<text x="156.9" y="88.1">2</text>
<text x="212.6" y="85.6">31</text>
<text x="212.6" y="88.1">32</text>
<text x="258.9" y="88.1">3</text>
<text x="258.9" y="85.6">4</text>
<text x="50.6" y="91.9">2</text>
<text x="63.3" y="94.5">1</text>
<text x="86.2" y="94.5">6</text>
<text x="117.4" y="94.5">TN</text>
<text x="154.2" y="92.2" transform="rotate(-90 154.2 92.2)">1</text>
<text x="212.6" y="90.7">33</text>
<text x="212.6" y="93.2">34</text>
<text x="212.6" y="95.8">35</text>
<text x="258.9" y="90.7">2</text>
<text x="258.9" y="93.2">6</text>
<text x="258.9" y="95.8">7</text>
<text x="50.6" y="97">3</text>
<text x="86.2" y="99.6">5</text>
<text x="98.9" y="97">7</text>
<text x="117.9" y="99.6">S</text>
<text x="118.1" y="97">T</text>
<text x="236.5" y="102.4" transform="rotate(-90 236.5 102.4)">40</text>
<text x="37.9" y="143.5">TN</text>
<text x="65.9" y="141">3</text>
<text x="70.1" y="138.7" transform="rotate(-90 70.1 138.7)">5</text>
<text x="78.6" y="143.5">1</text>
<text x="38.4" y="148.6">S</text>
<text x="38.6" y="146">T</text>
<text x="65.9" y="146">4</text>
<text x="70.1" y="150.2" transform="rotate(-90 70.1 150.2)">2</text>
<text x="25.3" y="165.9">10</text>
<text x="25.9" y="173.5">7</text>
<text x="25.9" y="170.9">8</text>
<text x="25.9" y="168.4">9</text>
<text x="42.2" y="172" transform="rotate(-90 42.2 172)">4</text>
<text x="25.9" y="178.6">5</text>
<text x="25.9" y="176">6</text>
<text x="25.9" y="183.6">3</text>
<text x="25.9" y="181.1">4</text>
<text x="42.2" y="184" transform="rotate(-90 42.2 184)">11</text>
<text x="147.6" y="185.8" transform="rotate(-90 147.6 185.8)">2</text>
<text x="147.6" y="180.8" transform="rotate(-90 147.6 180.8)">3</text>
<text x="25.9" y="188.7">1</text>
<text x="25.9" y="186.2">2</text>
</g>
</svg>
